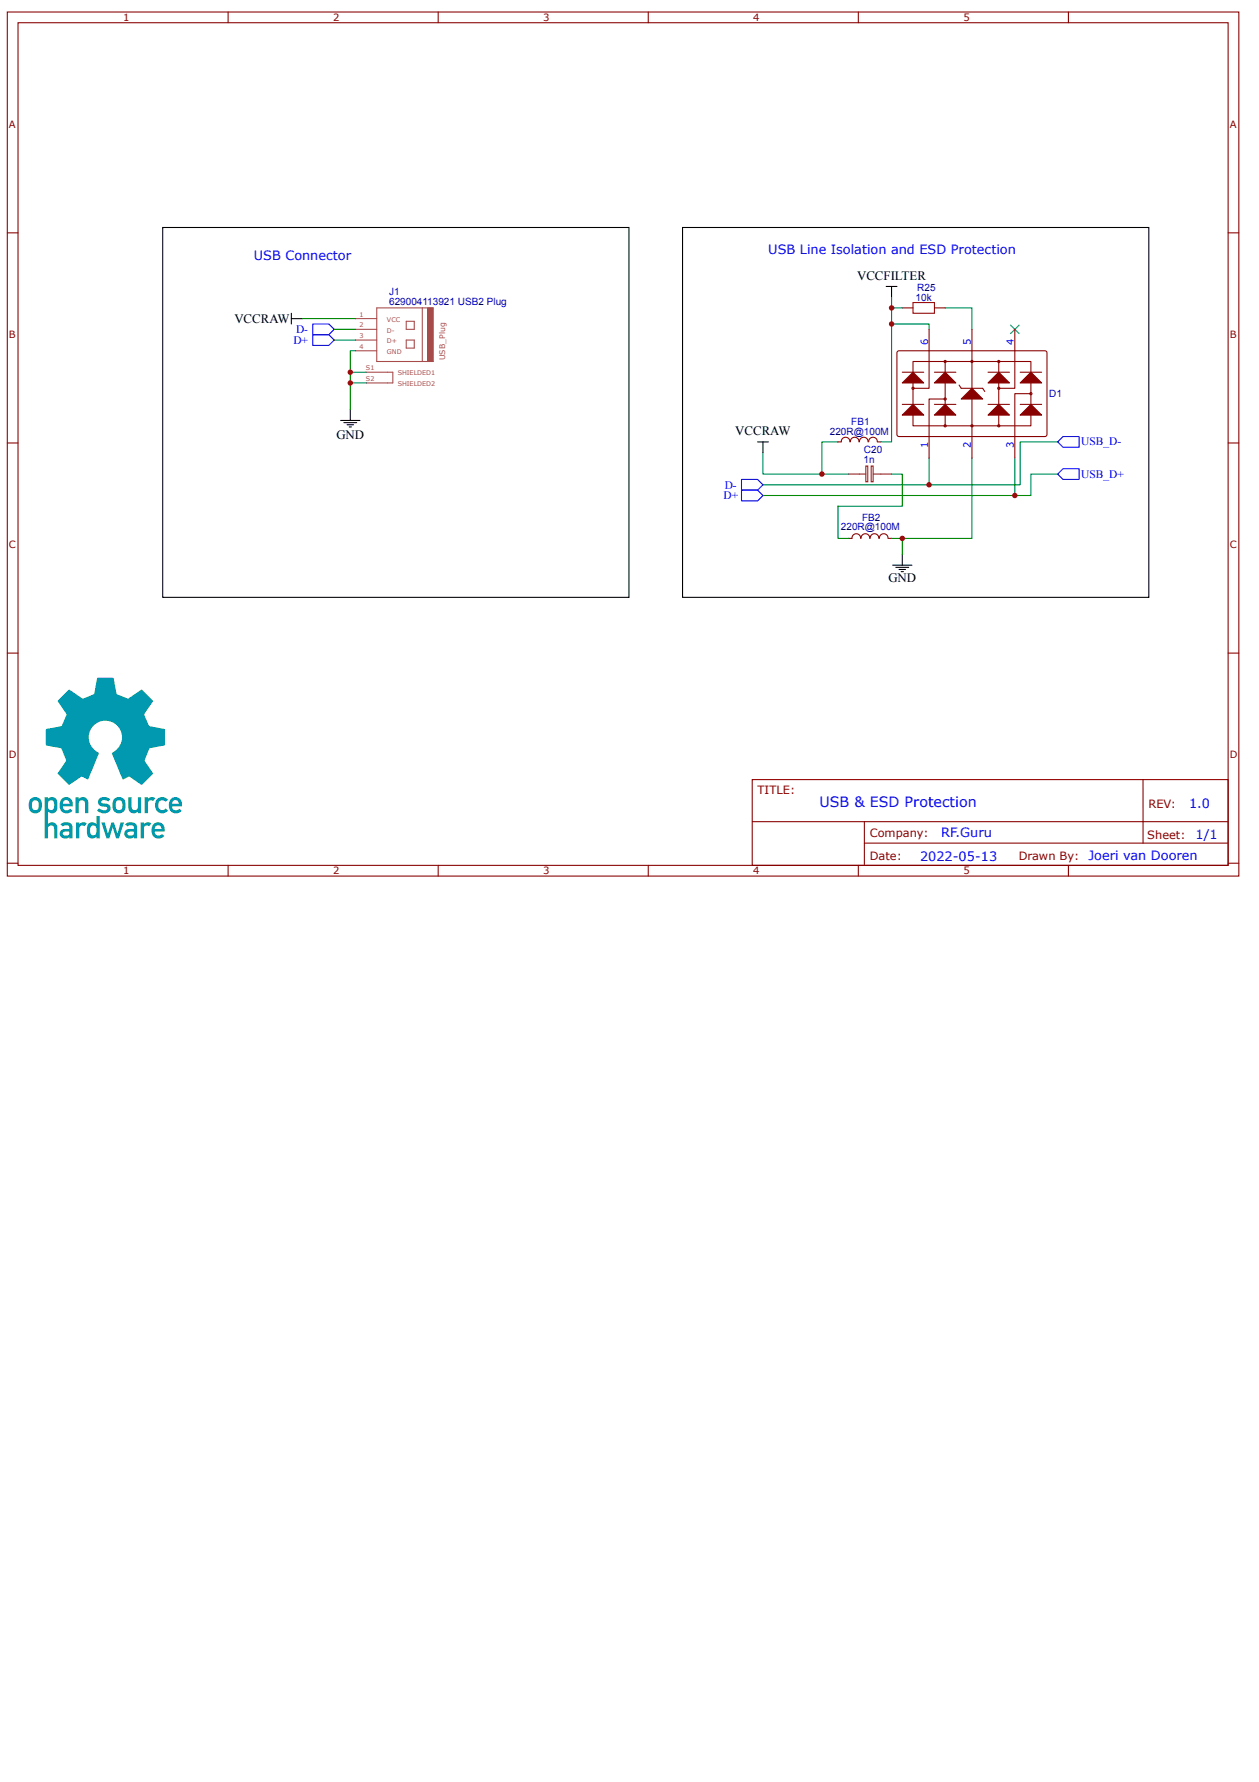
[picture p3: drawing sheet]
<svg xmlns="http://www.w3.org/2000/svg" width="210mm" height="297mm" viewBox="0 0 210 297" stroke-linecap="round" stroke-linejoin="round" font-family="sans-serif">
<g fill="none" stroke="#800" stroke-width=".18">
<path d="M1.2 2h205.3v144h-205.3zM3 3.8h201.8v140.4h-201.8zM38 2v1.8M73.1 2v1.8M108.1 2v1.8M143.1 2v1.8M178.1 2v1.8M1.2 38.8h1.8M204.8 38.8h1.7M149.6 58.6l.3-.1h24.5l.2 .3-.1 13.8-.3 .2-24.5-.1-.2-.3v-13.6zM150.4 51.3h1.8M154.9 54.9v9.8h-2.7"/>
<path d="M155.8 51.3h1.8M162 54.9v9.8M169.2 54.9v9.8h-2.7M1.2 73.8h1.8M141.7 73.6a.71 .71 0 0 0-.7-.7 .71 .71 0 0 0-.7 .7l-.6 .1M141.8 73.6a.71 .71 0 0 1 .7-.7 .71 .71 0 0 1 .7 .7M143.3 73.6a.71 .71 0 0 1 .7-.7 .71 .71 0 0 1 .7 .7M144.8 73.6a.71 .71 0 0 1 .7-.7 .71 .71 0 0 1 .8 .7M146.3 73.7h.6M152.2 62v-1.7h19.7v1.7M152.2 69.2v1.8h19.7v-1.8M152.2 63.8v3.6"/>
<path d="M157.6 66.5h-2.7v6.3M157.6 60.3v1.7M157.6 63.8v3.6M157.6 69.2v1.8M159.9 64.2l.4 .5h3.5l.4 .6M162 66.5v6.3M166.5 60.3v1.7M166.5 63.8v3.6M166.5 69.2v1.8M171.9 65.6h-2.7v10.7M171.9 63.8v3.6M204.8 73.8h1.7"/>
<path d="M143.5 89.7a.71 .71 0 0 0-.7-.7 .71 .71 0 0 0-.7 .7h-.6M143.6 89.7a.71 .71 0 0 1 .7-.7 .71 .71 0 0 1 .7 .7M145.1 89.7a.71 .71 0 0 1 .7-.7 .71 .71 0 0 1 .7 .7M146.6 89.7a.71 .71 0 0 1 .7-.7 .71 .71 0 0 1 .7 .7M148.1 89.7h.5M1.2 108.9h1.8M204.8 108.9h1.7M125.4 130h79.4v14.2h-79.4zM125.4 137h79.3M144.1 137v7.1M190.6 130v10.5M1.2 143.9h1.8"/>
<path d="M38 144.2v1.8M73.1 144.2v1.8M108.1 144.2v1.8M143.1 144.2v1.8M144.1 140.5h60.6M178.1 144.2v1.8M204.8 143.9h1.7"/>
<circle cx="152.2" cy="64.7" r=".18"/>
<circle cx="157.6" cy="71" r=".18"/>
<circle cx="157.6" cy="66.5" r=".18"/>
<circle cx="157.6" cy="60.3" r=".18"/>
<circle cx="162" cy="71" r=".18"/>
<circle cx="162" cy="60.3" r=".18"/>
<circle cx="166.5" cy="71" r=".18"/>
<circle cx="166.5" cy="60.3" r=".18"/>
<circle cx="166.5" cy="64.7" r=".18"/>
<circle cx="171.9" cy="65.6" r=".18"/>
</g>
<path d="M113.8 37.9h77.7v61.7h-77.7zM147.7 47.7h1.8M148.6 47.7v1.8M126.3 73.7h1.8M127.2 73.7v1.7M148.8 94.2h3.2M149.4 94.6h2.1M149.9 94.9h1.1M150.3 95.3h.3M150.4 92.4v1.8" fill="none" stroke="#000" stroke-width=".18"/>
<path d="M123.6 79.9h2.7l.9 .9-.9 .9h-2.7zM176.3 73.7l.9-.9h2.7v1.8h-2.7zM176.3 79l.9-.9h2.7v1.8h-2.7zM123.6 81.7h2.7l.9 .9-.9 .9h-2.7z" fill="none" stroke="#00f" stroke-width=".18"/>
<path d="M141.5 79h2.9M144.4 77.7h.3v2.6h-.3zM145.2 77.7h.4v2.6h-.4zM145.6 79h3" fill="none" stroke="#8d2323" stroke-width=".18"/>
<g fill="none" stroke="#080" stroke-width=".18">
<path d="M148.6 49.5v24.2h-1.7M148.6 54h6.3v.9M148.6 51.3h1.8M157.6 51.3h4.4v3.6M127.2 75.4v3.6h14.3M139.7 73.7h-2.7v5.3M148.6 79h1.8v5.4h-10.7v5.3h1.8M154.9 76.3v4.5M162 76.3v13.4h-11.6M169.2 76.3v6.3M176.3 73.7h-6.2v7.1h-42.9M176.3 79h-4.4v3.6h-44.7"/>
<path d="M148.6 89.7h1.8v2.7"/>
</g>
<path d="M152.2 50.4h3.6v1.8h-3.6z" fill="none" stroke="#a00000" stroke-width=".18"/>
<path d="M168.5 54.2l1.4 1.4zM169.9 54.2l-1.4 1.4z" fill="#000"/>
<path d="M168.5 54.2l1.4 1.4M169.9 54.2l-1.4 1.4" fill="none" stroke="#3c3" stroke-width=".18"/>
<path d="M160.3 66.5l1.7-1.8 1.8 1.8z" fill="#800"/>
<path d="M160.3 66.5l1.7-1.8 1.8 1.8zM170.1 62h3.6" fill="none" stroke="#800" stroke-width=".18"/>
<path d="M171.9 62l1.8 1.8h-3.6z" fill="#800"/>
<path d="M170.1 67.4h3.6M171.9 62l1.8 1.8h-3.6z" fill="none" stroke="#800" stroke-width=".18"/>
<path d="M170.1 69.2l1.8-1.8 1.8 1.8z" fill="#800"/>
<path d="M164.7 62h3.6M171.9 67.4l1.8 1.8h-3.6z" fill="none" stroke="#800" stroke-width=".18"/>
<path d="M166.5 62l1.8 1.8h-3.6z" fill="#800"/>
<path d="M164.7 63.8l1.8-1.8 1.8 1.8zM164.7 67.4h3.6" fill="none" stroke="#800" stroke-width=".18"/>
<path d="M166.5 67.4l1.8 1.8h-3.6z" fill="#800"/>
<path d="M150.4 62h3.6M164.7 69.2l1.8-1.8 1.8 1.8z" fill="none" stroke="#800" stroke-width=".18"/>
<path d="M152.2 62l1.8 1.8h-3.6z" fill="#800"/>
<path d="M150.4 63.8l1.8-1.8 1.8 1.8zM150.4 67.4h3.6" fill="none" stroke="#800" stroke-width=".18"/>
<path d="M150.4 69.2l1.8-1.8 1.8 1.8z" fill="#800"/>
<path d="M150.4 69.2l1.8-1.8 1.8 1.8zM155.8 62h3.6" fill="none" stroke="#800" stroke-width=".18"/>
<path d="M157.6 62l1.8 1.8h-3.6z" fill="#800"/>
<path d="M155.8 63.8l1.8-1.8 1.8 1.8zM155.8 67.4h3.6" fill="none" stroke="#800" stroke-width=".18"/>
<path d="M155.8 69.2l1.8-1.8 1.8 1.8z" fill="#800"/>
<path d="M154.9 72.8v3.5M155.8 69.2l1.8-1.8 1.8 1.8zM162 72.8v3.5" fill="none" stroke="#800" stroke-width=".18"/>
<path d="M59.3 58.5h3.5M59.3 56.7h3.5M59.3 54.9h3.5M59.3 53.1h3.5M62.8 51.3h9.4v9h-9.4zM70.4 51.3v9M61.1 62h4.4v1.8h-4.4" fill="none" stroke="#a54b4b" stroke-width=".18"/>
<path d="M71.3 51.3h.9v9h-.9z" fill="#a54b4b"/>
<path d="M71.3 51.3h.9v9h-.9z" fill="none" stroke="#a54b4b" stroke-width=".17"/>
<path d="M67.7 53.6h1.4v1.3h-1.4zM67.7 56.7h1.4v1.3h-1.4z" fill="none" stroke="#a54b4b" stroke-width=".18"/>
<path d="M27.1 37.9h77.8v61.7h-77.8zM48.6 53.1h1.8M48.6 52.2v1.8M56.8 70.1h3.2M57.3 70.4h2.2M57.9 70.8h1M58.2 71.2h.4M58.4 68.3v1.8" fill="none" stroke="#000" stroke-width=".18"/>
<path d="M50.4 53.1h8.9M55.7 54.9h3.6M55.7 56.7h3.6M59.3 58.5h-.9v9.8M58.4 62h2.7M58.4 63.8h2.7" fill="none" stroke="#080" stroke-width=".18"/>
<path d="M52.1 55.8h2.7l.9 .9-.9 .9h-2.7zM52.1 54h2.7l.9 .9-.9 .9h-2.7z" fill="none" stroke="#00f" stroke-width=".18"/>
<g fill="#0099b0">
<path d="M9.7 116.8l1.8-1.8 2.3 1.5 1.8-.8 .1-.1 .5-2.5 .1-.1h2.6l.6 2.7 1.7 .7h.2l2.1-1.4h.2l1.8 1.8-1.5 2.3 .8 1.8 .2 .2 2.4 .4 .1 .1v2.6l-2.6 .6-.8 1.9v.2l1.4 1.9v.2l-1.9 1.8-2.1-1.4-1 .5-1.8-4.4a2.79 2.79 0 0 0 1.5-3.4 2.79 2.79 0 0 0-3.2-1.8 2.79 2.79 0 0 0-2.2 3.1 3.4 3.4 0 0 0 1.7 2.1l-1.8 4.4-1.1-.5-2.1 1.4-1.8-1.8-.1-.2 1.4-1.9v-.2l-.8-1.9-2.5-.6-.1-2.6 .1-.1 2.6-.5 .8-1.8v-.2l-1.5-2.1z"/>
<path d="M8.2 133.5l-.1 .2-.1 .5a.58 .58 0 0 0 .5 .8 .58 .58 0 0 0 .5-.8 .6 .6 0 0 0-.1-.6 .6 .6 0 0 0-.7-.1zM7.4 132.9h.6v.3a.9 .9 0 0 1 1-.3 .9 .9 0 0 1 .6 .9v.4a.98 .98 0 0 1-.3 1.1 .98 .98 0 0 1-1.1 .1l-.2-.1v2.1a.91 .91 0 0 1 1-.3 .91 .91 0 0 1 .6 .9v1.7h-.6v-1.8a.53 .53 0 0 0-1 0v1.8h-.6z"/>
</g>
<g fill="#0099b0">
<path d="M10.3 137.3l-.2 .1 .4 .4a.65 .65 0 0 1 1.1 .1v.3h-.8a.84 .84 0 0 0-.8 1 .84 .84 0 0 0 1.2 .5l.3-.2 .1 .2h.5v-1.8a1.06 1.06 0 0 0-1.6-.8zM10.5 138.8l.4-.2h.7a.58 .58 0 0 1-.4 .7 .58 .58 0 0 1-.7-.4z" fill-rule="evenodd"/>
<path d="M12.7 137.1h.5v.3a.89 .89 0 0 1 1.3-.1l-.4 .4a.53 .53 0 0 0-.8 .1l-.1 1.9h-.5z" fill-rule="evenodd"/>
<path d="M14.7 137.4a2.82 2.82 0 0 0 0 2 .92 .92 0 0 0 1.4 .1v.2h.5v-3.7h-.5v1.4a.91 .91 0 0 0-1.4 0zM15.3 137.7l.3-.1a.62 .62 0 0 1 .5 .8 .58 .58 0 0 1-.5 .8 .58 .58 0 0 1-.6-.8l.1-.6z" fill-rule="evenodd"/>
<path d="M16.9 137.1h.6l.5 1.8 .6-1.8h.4l.6 1.8 .5-1.8h.6l-.9 2.6h-.4l-.6-1.8-.6 1.8h-.4z" fill-rule="evenodd"/>
<path d="M21 137.3l-.1 .1 .4 .4a.65 .65 0 0 1 1 .1v.3h-.7a.84 .84 0 0 0-.9 1 .84 .84 0 0 0 1.3 .5l.3-.2v.2h.6v-1.8a1.06 1.06 0 0 0-1.7-.8zM21.3 138.8l.4-.2h.6a.58 .58 0 0 1-.4 .7 .58 .58 0 0 1-.7-.4z" fill-rule="evenodd"/>
<path d="M23.5 137.1h.5v.3a.89 .89 0 0 1 1.2-.1l-.3 .4a.53 .53 0 0 0-.8 .1l-.1 1.9h-.5z" fill-rule="evenodd"/>
<path d="M25.7 137.2a1.42 1.42 0 0 0-.5 1.5 1.42 1.42 0 0 0 1.2 1.1l.6-.1 .4-.4-.4-.3a.68 .68 0 0 1-.7 .2 .68 .68 0 0 1-.5-.6h1.7a1.16 1.16 0 0 0-.4-1.3 1.16 1.16 0 0 0-1.4-.1zM26 137.7a.56 .56 0 0 1 .6-.1 .56 .56 0 0 1 .3 .6h-1.1z" fill-rule="evenodd"/>
<path d="M5.1 133.2a1.58 1.58 0 0 0 .4 2.3 1.13 1.13 0 0 0 1.5-1.3 1.12 1.12 0 0 0-.6-1.2 1.12 1.12 0 0 0-1.3 .2zM5.5 133.6a.6 .6 0 0 1 .7-.1 .6 .6 0 0 1 .3 .7 .6 .6 0 0 1-.6 .8 .6 .6 0 0 1-.6-.8z" fill-rule="evenodd"/>
<path d="M10.4 133a1.42 1.42 0 0 0-.5 1.5 1.42 1.42 0 0 0 1.2 1.1l.5-.1 .5-.4-.4-.3a.68 .68 0 0 1-.8 .2 .68 .68 0 0 1-.4-.6h1.6a1.16 1.16 0 0 0-.3-1.3 1.16 1.16 0 0 0-1.4-.1zM10.6 133.5a.56 .56 0 0 1 .7-.1 .56 .56 0 0 1 .3 .6h-1.1z" fill-rule="evenodd"/>
<path d="M12.6 132.9h.5v.3a.91 .91 0 0 1 1-.3 .91 .91 0 0 1 .6 .9v1.7h-.5l-.1-1.8a.53 .53 0 0 0-.9 0l-.1 1.8h-.5z" fill-rule="evenodd"/>
<path d="M16.6 133.1a1.54 1.54 0 0 1 1.8 .1l-.4 .4-.2-.1a.66 .66 0 0 0-.9 .2l.3 .2a.94 .94 0 0 1 1.2 .9 1.23 1.23 0 0 1-2 .5l-.2-.2 .3-.4a.83 .83 0 0 0 1.4 0v-.1l-.3-.1a.99 .99 0 0 1-1.3-.8z" fill-rule="evenodd"/>
<path d="M19 133.2a1.58 1.58 0 0 0 .5 2.3 1.13 1.13 0 0 0 1.4-1.3 1.12 1.12 0 0 0-.5-1.2 1.12 1.12 0 0 0-1.4 .2zM19.4 133.6a.6 .6 0 0 1 .8-.1 .6 .6 0 0 1 .2 .7 .6 .6 0 0 1-.6 .8 .6 .6 0 0 1-.5-.8z" fill-rule="evenodd"/>
<path d="M21.4 132.9h.5l.1 1.9a.53 .53 0 0 0 .9 0l.1-1.9h.5v2.6h-.5v-.2a.91 .91 0 0 1-1 .2 .91 .91 0 0 1-.6-.8z" fill-rule="evenodd"/>
<path d="M24.1 132.9h.6v.3a.89 .89 0 0 1 1.2-.1l-.4 .4a.53 .53 0 0 0-.8 .1v1.9h-.6z" fill-rule="evenodd"/>
<path d="M26.1 133.3a1.22 1.22 0 0 1 1.9 0l-.4 .4a.69 .69 0 0 0-.8-.2 .69 .69 0 0 0-.4 .7 .69 .69 0 0 0 .4 .8 .69 .69 0 0 0 .8-.2l.4 .3a1.27 1.27 0 0 1-1.7 .3 1.27 1.27 0 0 1-.4-1.7z" fill-rule="evenodd"/>
<path d="M28.6 133a1.42 1.42 0 0 0-.5 1.5 1.42 1.42 0 0 0 1.2 1.1l.5-.1 .5-.4-.4-.3a.68 .68 0 0 1-.7 .2 .68 .68 0 0 1-.5-.6h1.6a1.16 1.16 0 0 0-.3-1.3 1.16 1.16 0 0 0-1.4-.1zM28.9 133.5a.56 .56 0 0 1 .6-.1 .56 .56 0 0 1 .3 .6h-1.1z" fill-rule="evenodd"/>
</g>
<g fill="#c00">
<circle cx="137" cy="79" r=".45"/>
<circle cx="169.2" cy="82.6" r=".45"/>
<circle cx="150.4" cy="89.7" r=".45"/>
<circle cx="148.6" cy="51.3" r=".45"/>
<circle cx="148.6" cy="54" r=".45"/>
<circle cx="154.9" cy="80.8" r=".45"/>
<circle cx="58.4" cy="62" r=".45"/>
<circle cx="58.4" cy="63.8" r=".45"/>
</g>
<text font-size="2.4" fill="#00f" x="136.6" y="134.5">USB &amp; ESD Protection</text>
<g font-size="2.1" fill="#00f">
<text x="42.3" y="43.3">USB Connector</text>
<text x="128.1" y="42.4">USB Line Isolation and ESD Protection</text>
<text x="198.3" y="134.6">1.0</text>
<text x="153.4" y="143.4">2022-05-13</text>
<text x="156.9" y="139.5">RF.Guru</text>
<text x="181.5" y="143.4">Joeri van Dooren</text>
<text x="199.3" y="139.9">1/1</text>
</g>
<g font-size="2.1">
<text x="142.9" y="46.7">VCCFILTER</text>
<text x="39.1" y="53.8">VCCRAW</text>
<text x="56.1" y="73.2">GND</text>
<text x="122.6" y="72.6">VCCRAW</text>
<text x="148.1" y="97.1">GND</text>
</g>
<g font-size="1.9" fill="#00f">
<text x="48.9" y="57.3">D+</text>
<text x="49.4" y="55.5">D-</text>
<text x="180.3" y="74.3">USB_D-</text>
<text x="120.6" y="83.2">D+</text>
<text x="120.8" y="81.5">D-</text>
<text x="180.3" y="79.6">USB_D+</text>
</g>
<g font-size="1.9" fill="#800">
<text x="126.3" y="132.3">TITLE:</text>
<text x="191.5" y="134.6">REV:</text>
<text x="145" y="143.4">Date:</text>
<text x="145" y="139.5">Company:</text>
<text x="169.8" y="143.4">Drawn By:</text>
<text x="191.3" y="139.8">Sheet:</text>
</g>
<g font-size="1.7" fill="#800">
<text x="20.5" y="3.5">1</text>
<text x="55.5" y="3.5">2</text>
<text x="90.6" y="3.5">3</text>
<text x="125.6" y="3.5">4</text>
<text x="160.6" y="3.5">5</text>
<text x="1.5" y="21.3">A</text>
<text x="205" y="21.3">A</text>
<text x="1.5" y="56.3">B</text>
<text x="205" y="56.3">B</text>
<text x="1.5" y="91.4">C</text>
<text x="205" y="91.4">C</text>
<text x="1.5" y="126.4">D</text>
<text x="205" y="126.4">D</text>
<text x="20.5" y="145.8">1</text>
<text x="55.5" y="145.8">2</text>
<text x="90.6" y="145.8">3</text>
<text x="125.6" y="145.8">4</text>
<text x="160.6" y="145.8">5</text>
</g>
<g font-size="1.7" fill="#000080">
<text x="64.9" y="50.8">629004113921 USB2 Plug</text>
<text x="64.9" y="49.2">J1</text>
<text x="152.7" y="50.1">10k</text>
<text x="152.9" y="48.5">R25</text>
<text x="141.9" y="70.8">FB1</text>
<text x="174.9" y="66.2">D1</text>
<text x="138.4" y="72.4">220R@100M</text>
<text x="144" y="77.1">1n</text>
<text x="144" y="75.5">C20</text>
<text x="140.2" y="88.4">220R@100M</text>
<text x="143.7" y="86.9">FB2</text>
</g>
<g font-size="1.7" fill="#00f">
<text x="154.7" y="57.6" transform="rotate(-90 154.7 57.6)">6</text>
<text x="161.9" y="57.6" transform="rotate(-90 161.9 57.6)">5</text>
<text x="169" y="57.6" transform="rotate(-90 169 57.6)">4</text>
<text x="154.7" y="74.7" transform="rotate(-90 154.7 74.7)">1</text>
<text x="161.9" y="74.7" transform="rotate(-90 161.9 74.7)">2</text>
<text x="169" y="74.7" transform="rotate(-90 169 74.7)">3</text>
</g>
<text font-size="1.3" fill="#a54b4b" x="74.2" y="60" transform="rotate(-90 74.2 60)">USB_Plug</text>
<g font-size="1.1" fill="#a54b4b">
<text x="60" y="52.8">1</text>
<text x="64.5" y="53.6">VCC</text>
<text x="60" y="58.1">4</text>
<text x="60" y="56.3">3</text>
<text x="60" y="54.5">2</text>
<text x="64.5" y="59">GND</text>
<text x="64.5" y="57.2">D+</text>
<text x="64.5" y="55.4">D-</text>
<text x="61" y="61.7">S1</text>
<text x="61" y="63.5">S2</text>
<text x="66.3" y="62.6">SHIELDED1</text>
<text x="66.3" y="64.4">SHIELDED2</text>
</g>
</svg>
